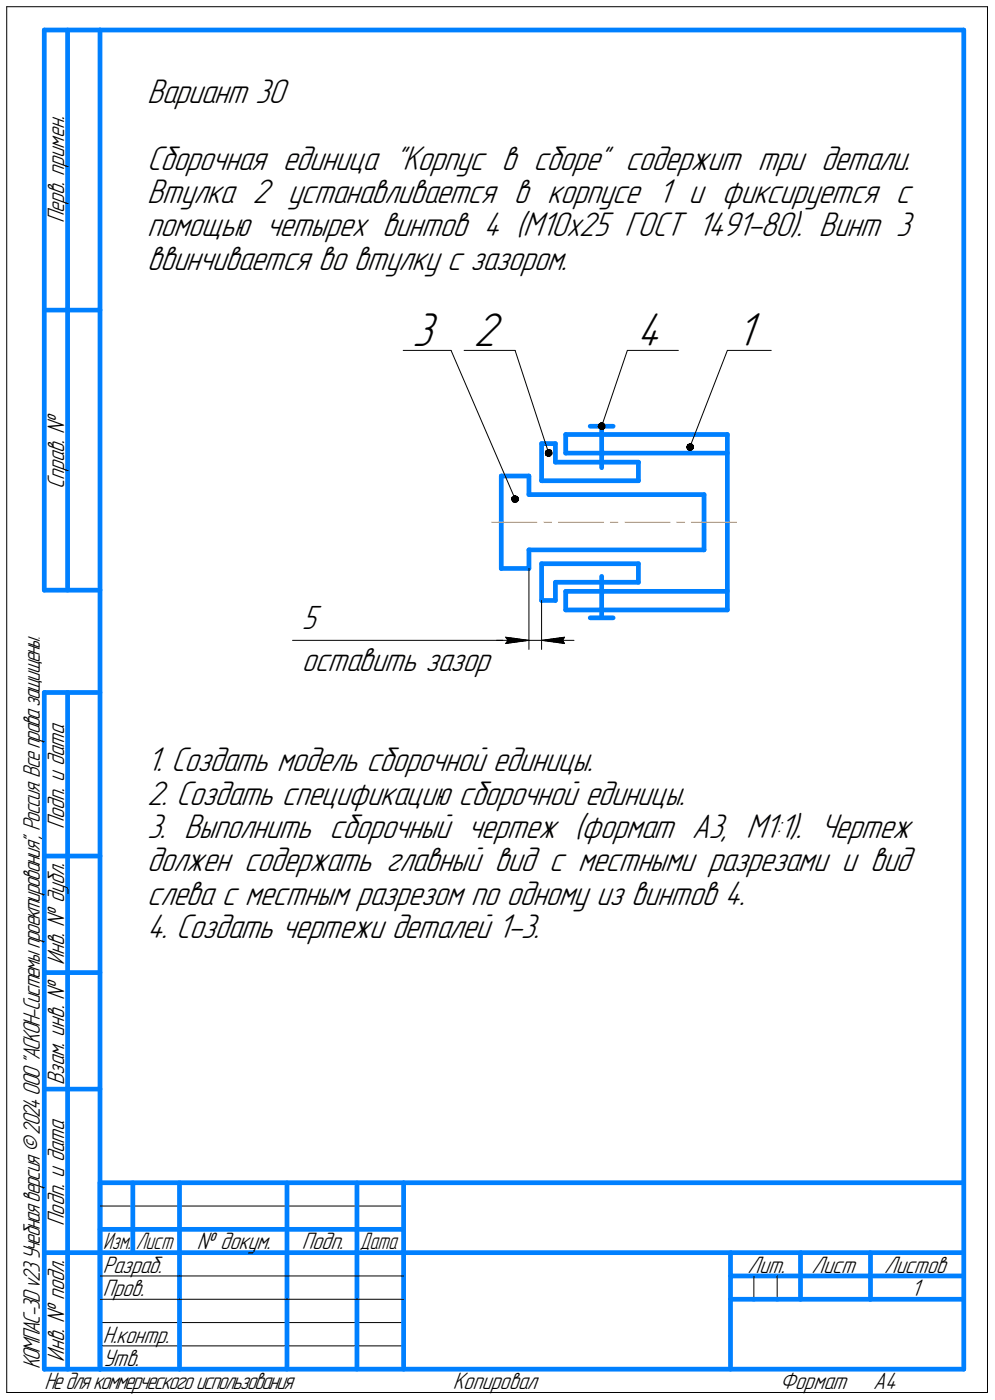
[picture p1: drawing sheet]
<svg xmlns="http://www.w3.org/2000/svg" width="213mm" height="300mm" viewBox="0 0 213 300" stroke-linecap="round" stroke-linejoin="round" font-family="sans-serif">
<g fill="none" stroke="#000" stroke-width=".21">
<path d="M1.4 1.4h210.1zM1.4 1.4v297zM211.5 1.4v297zM86.4 75.1h10.2zM96.6 75.1l13.7 31.8zM99.4 75.1h10.9zM110.3 75.1l7.2 22zM134.4 75.1l-5.5 16.3zM134.4 75.1h10.9zM155.8 75.1l-8.1 20.7zM155.8 75.1h9.4zM62.7 137.2h45.6z"/>
<path d="M106.3 137.2h7zM108.3 137.2h5zM108.3 136.6l5 .6zM108.3 136.6l.5 .6zM108.3 137.9l5-.7zM108.8 137.2l-.5 .7zM113.3 121.8v17.4zM113.3 137.2h2.7zM116 128.7v10.5zM116 137.2l4.9 .7zM116 137.2l4.9-.6zM116 137.2h6.9z"/>
<path d="M120.5 137.2l.4 .7zM120.9 136.6l-.4 .6zM21.4 258.5h65zM21.4 273.5h17zM21.4 278.5h17zM38.4 273.5h23.1zM38.4 278.5h23.1zM61.5 273.5h15zM61.5 278.5h15zM76.5 273.5h9.9zM76.5 278.5h9.9zM161.5 273.5v5z"/>
<path d="M166.5 273.5v5zM1.4 298.4h210.1zM21.4 283.5h65zM21.4 288.5h65z"/>
</g>
<g fill="none" stroke="#0080ff" stroke-width="1">
<path d="M9.5 6.4v120.1zM9.5 6.4h11.9zM14.5 6.4v120.1zM21.4 6.4h185zM21.4 6.4v287.1zM206.4 6.4v287.1zM9.5 66.5h11.9zM116 95.1v7.9zM116 95.1h3zM119 99.1h17.7zM119 95.1v4zM121.2 93.1h34.6z"/>
<path d="M121.2 93.1v4zM121.2 97.1h34.6zM126.4 91.4h4.9zM128.9 91.4v8.8zM136.7 99.1v3.9zM155.8 93.1v18.8zM107.4 111.9v9.9zM107.4 102v9.9zM107.4 102h5.9zM113.3 117.9v3.9zM113.3 117.9h37.5zM113.3 102v4z"/>
<path d="M113.3 106h37.5zM116 103h20.7zM150.8 111.9v6zM150.8 106v5.9zM155.8 111.9v18.8zM9.5 126.5h11.9zM107.4 121.8h5.9zM116 120.8v7.9zM116 120.8h20.7zM116 128.7h3zM119 124.8h17.7zM119 124.8v3.9z"/>
<path d="M121.2 130.7h34.6zM121.2 126.7v4zM121.2 126.7h34.6zM126.4 132.4h4.9zM128.9 123.5v8.9zM136.7 120.8v4zM9.5 148.4v145.1zM9.5 148.4h11.9zM14.5 148.4v145.1zM9.5 183.5h11.9zM9.5 208.4h11.9zM9.5 233.4h11.9z"/>
<path d="M21.4 253.5h185zM21.4 253.5v40zM28.4 253.5v15zM38.4 253.5v25zM61.5 253.5v25zM76.5 253.5v25zM86.4 253.5v40zM9.5 268.5h11.9zM21.4 263.5h7zM21.4 268.5h7zM28.4 263.5h10zM28.4 268.5h10z"/>
<path d="M38.4 278.5v15zM38.4 263.5h23.1zM38.4 268.5h23.1zM61.5 278.5v15zM61.5 263.5h15zM61.5 268.5h15zM76.5 278.5v15zM76.5 263.5h9.9zM76.5 268.5h9.9zM86.4 268.5h120zM156.5 268.5v25zM156.5 273.5h14.9z"/>
<path d="M156.5 278.5h5zM161.5 278.5h5zM166.5 278.5h4.9zM171.4 268.5v10zM171.4 273.5h35zM171.4 278.5h15zM186.4 268.5v10zM186.4 278.5h20zM9.5 293.5h11.9zM21.4 293.5h185z"/>
</g>
<path d="M105.3 111.9h9.7zM116.5 111.9h1.6zM119.6 111.9h9.7zM130.7 111.9h1.6zM133.9 111.9h9.6zM144.9 111.9h1.7zM148.1 111.9h9.6z" fill="none" stroke="#ff8000" stroke-width=".21"/>
<g fill="#fff" stroke="#fff" stroke-width=".21">
<path d="M157.7 66.4h5.5zM157.7 66.5h5.5zM157.7 66.5h5.5zM157.7 66.6h5.5zM157.7 66.7h5.5zM157.7 66.8h5.5zM157.7 66.9h5.5zM157.7 67h5.5zM157.7 67.1h5.5zM157.7 67.1h5.5zM157.7 67.2h5.5zM157.7 67.3h5.5zM157.7 67.4h5.5zM157.7 67.5h5.5zM157.7 67.6h5.5zM157.7 67.6h5.5zM157.7 67.7h5.5zM157.7 67.8h5.5zM157.7 67.9h5.5zM157.7 68h5.5zM157.7 68.1h5.5zM157.7 68.2h5.5zM157.7 68.2h5.5zM157.7 68.3h5.5zM157.7 68.4h5.5zM157.7 68.5h5.5zM157.7 68.6h5.5zM157.7 68.7h5.5zM157.7 68.7h5.5zM157.7 68.8h5.5zM157.7 68.9h5.5zM157.7 69h5.5zM157.7 69.1h5.5zM157.7 69.2h5.5zM157.7 69.3h5.5zM157.7 69.3h5.5zM157.7 69.4h5.5zM157.7 69.5h5.5zM157.7 69.6h5.5zM157.7 69.7h5.5zM157.7 69.8h5.5zM157.7 69.8h5.5zM157.7 69.9h5.5zM157.7 70h5.5zM157.7 70.1h5.5zM157.7 70.2h5.5zM157.7 70.3h5.5zM157.7 70.4h5.5zM157.7 70.4h5.5zM157.7 70.5h5.5zM157.7 70.6h5.5zM157.7 70.7h5.5zM157.7 70.8h5.5zM157.7 70.9h5.5zM157.7 71h5.5zM157.7 71h5.5zM157.7 71.1h5.5zM157.7 71.2h5.5zM157.7 71.3h5.5zM157.7 71.4h5.5zM157.7 71.5h5.5zM157.7 71.5h5.5zM157.7 71.6h5.5zM157.7 71.7h5.5zM157.7 71.8h5.5zM157.7 71.9h5.5zM157.7 72h5.5zM157.7 72.1h5.5zM157.7 72.1h5.5zM157.7 72.2h5.5zM157.7 72.3h5.5zM157.7 72.4h5.5zM157.7 72.5h5.5zM157.7 72.6h5.5zM157.7 72.6h5.5zM157.7 72.7h5.5zM157.7 72.8h5.5zM157.7 72.9h5.5zM157.7 73h5.5zM157.7 73.1h5.5zM157.7 73.2h5.5zM157.7 73.2h5.5zM157.7 73.3h5.5zM157.7 73.4h5.5zM157.7 73.5h5.5zM157.7 73.6h5.5zM157.7 73.7h5.5zM157.7 73.7h5.5zM157.7 73.8h5.5zM157.7 73.9h5.5zM157.7 74h5.5zM157.7 74.1h5.5zM157.7 74.2h5.5zM157.7 74.3h5.5zM157.7 74.3h5.5zM157.7 74.4h5.5zM157.7 74.5h5.5zM157.7 74.6h5.5zM157.7 74.7h5.5zM157.7 74.8h5.5zM157.7 74.8h5.5zM157.7 74.9h5.5zM157.7 75h5.5zM157.7 75.1h5.5zM157.7 75.2h5.5zM157.7 75.3h5.5zM157.7 75.4h5.5zM157.7 75.4h5.5zM157.7 75.5h5.5zM157.7 75.6h5.5zM157.7 75.7h5.5zM157.7 75.8h5.5zM157.7 75.9h5.5zM157.7 75.9h5.5zM157.7 76h5.5zM157.7 76.1h5.5zM157.7 76.2h5.5z"/>
<path d="M101.4 66.4h6.9zM101.4 66.5h6.9zM101.4 66.5h6.9zM101.4 66.6h6.9zM101.4 66.7h6.9zM101.4 66.8h6.9zM101.4 66.9h6.9zM101.4 67h6.9zM101.4 67.1h6.9zM101.4 67.1h6.9zM101.4 67.2h6.9zM101.4 67.3h6.9zM101.4 67.4h6.9zM101.4 67.5h6.9zM101.4 67.6h6.9zM101.4 67.6h6.9zM101.4 67.7h6.9zM101.4 67.8h6.9zM101.4 67.9h6.9zM101.4 68h6.9zM101.4 68.1h6.9zM101.4 68.2h6.9zM101.4 68.2h6.9zM101.4 68.3h6.9zM101.4 68.4h6.9zM101.4 68.5h6.9zM101.4 68.6h6.9zM101.4 68.7h6.9zM101.4 68.7h6.9zM101.4 68.8h6.9zM101.4 68.9h6.9zM101.4 69h6.9zM101.4 69.1h6.9zM101.4 69.2h6.9zM101.4 69.3h6.9zM101.4 69.3h6.9zM101.4 69.4h6.9zM101.4 69.5h6.9zM101.4 69.6h6.9zM101.4 69.7h6.9zM101.4 69.8h6.9zM101.4 69.8h6.9zM101.4 69.9h6.9zM101.4 70h6.9zM101.4 70.1h6.9zM101.4 70.2h6.9zM101.4 70.3h6.9zM101.4 70.4h6.9zM101.4 70.4h6.9zM101.4 70.5h6.9zM101.4 70.6h6.9zM101.4 70.7h6.9zM101.4 70.8h6.9zM101.4 70.9h6.9zM101.4 71h6.9zM101.4 71h6.9zM101.4 71.1h6.9zM101.4 71.2h6.9zM101.4 71.3h6.9zM101.4 71.4h6.9zM101.4 71.5h6.9zM101.4 71.5h6.9zM101.4 71.6h6.9zM101.4 71.7h6.9zM101.4 71.8h6.9zM101.4 71.9h6.9zM101.4 72h6.9zM101.4 72.1h6.9zM101.4 72.1h6.9zM101.4 72.2h6.9zM101.4 72.3h6.9zM101.4 72.4h6.9zM101.4 72.5h6.9zM101.4 72.6h6.9zM101.4 72.6h6.9zM101.4 72.7h6.9zM101.4 72.8h6.9zM101.4 72.9h6.9zM101.4 73h6.9zM101.4 73.1h6.9zM101.4 73.2h6.9zM101.4 73.2h6.9zM101.4 73.3h6.9zM101.4 73.4h6.9zM101.4 73.5h6.9zM101.4 73.6h6.9zM101.4 73.7h6.9zM101.4 73.7h6.9zM101.4 73.8h6.9zM101.4 73.9h6.9zM101.4 74h6.9zM101.4 74.1h6.9zM101.4 74.2h6.9zM101.4 74.3h6.9zM101.4 74.3h6.9zM101.4 74.4h6.9zM101.4 74.5h6.9zM101.4 74.6h6.9zM101.4 74.7h6.9zM101.4 74.8h6.9zM101.4 74.8h6.9zM101.4 74.9h6.9zM101.4 75h6.9zM101.4 75.1h6.9zM101.4 75.2h6.9zM101.4 75.3h6.9zM101.4 75.4h6.9zM101.4 75.4h6.9zM101.4 75.5h6.9zM101.4 75.6h6.9zM101.4 75.7h6.9zM101.4 75.8h6.9zM101.4 75.9h6.9zM101.4 75.9h6.9zM101.4 76h6.9zM101.4 76.1h6.9zM101.4 76.2h6.9z"/>
<path d="M88.3 66.4h6.4zM88.3 66.5h6.4zM88.3 66.5h6.4zM88.3 66.6h6.4zM88.3 66.7h6.4zM88.3 66.8h6.4zM88.3 66.9h6.4zM88.3 67h6.4zM88.3 67.1h6.4zM88.3 67.1h6.4zM88.3 67.2h6.4zM88.3 67.3h6.4zM88.3 67.4h6.4zM88.3 67.5h6.4zM88.3 67.6h6.4zM88.3 67.6h6.4zM88.3 67.7h6.4zM88.3 67.8h6.4zM88.3 67.9h6.4zM88.3 68h6.4zM88.3 68.1h6.4zM88.3 68.2h6.4zM88.3 68.2h6.4zM88.3 68.3h6.4zM88.3 68.4h6.4zM88.3 68.5h6.4zM88.3 68.6h6.4zM88.3 68.7h6.4zM88.3 68.7h6.4zM88.3 68.8h6.4zM88.3 68.9h6.4zM88.3 69h6.4zM88.3 69.1h6.4zM88.3 69.2h6.4zM88.3 69.3h6.4zM88.3 69.3h6.4zM88.3 69.4h6.4zM88.3 69.5h6.4zM88.3 69.6h6.4zM88.3 69.7h6.4zM88.3 69.8h6.4zM88.3 69.8h6.4zM88.3 69.9h6.4zM88.3 70h6.4zM88.3 70.1h6.4zM88.3 70.2h6.4zM88.3 70.3h6.4zM88.3 70.4h6.4zM88.3 70.4h6.4zM88.3 70.5h6.4zM88.3 70.6h6.4zM88.3 70.7h6.4zM88.3 70.8h6.4zM88.3 70.9h6.4zM88.3 71h6.4zM88.3 71h6.4zM88.3 71.1h6.4zM88.3 71.2h6.4zM88.3 71.3h6.4zM88.3 71.4h6.4zM88.3 71.5h6.4zM88.3 71.5h6.4zM88.3 71.6h6.4zM88.3 71.7h6.4zM88.3 71.8h6.4zM88.3 71.9h6.4zM88.3 72h6.4zM88.3 72.1h6.4zM88.3 72.1h6.4zM88.3 72.2h6.4zM88.3 72.3h6.4zM88.3 72.4h6.4zM88.3 72.5h6.4zM88.3 72.6h6.4zM88.3 72.6h6.4zM88.3 72.7h6.4zM88.3 72.8h6.4zM88.3 72.9h6.4zM88.3 73h6.4zM88.3 73.1h6.4zM88.3 73.2h6.4zM88.3 73.2h6.4zM88.3 73.3h6.4zM88.3 73.4h6.4zM88.3 73.5h6.4zM88.3 73.6h6.4zM88.3 73.7h6.4zM88.3 73.7h6.4zM88.3 73.8h6.4zM88.3 73.9h6.4zM88.3 74h6.4zM88.3 74.1h6.4zM88.3 74.2h6.4zM88.3 74.3h6.4zM88.3 74.3h6.4zM88.3 74.4h6.4zM88.3 74.5h6.4zM88.3 74.6h6.4zM88.3 74.7h6.4zM88.3 74.8h6.4zM88.3 74.8h6.4zM88.3 74.9h6.4zM88.3 75h6.4zM88.3 75.1h6.4zM88.3 75.2h6.4zM88.3 75.3h6.4zM88.3 75.4h6.4zM88.3 75.4h6.4zM88.3 75.5h6.4zM88.3 75.6h6.4zM88.3 75.7h6.4zM88.3 75.8h6.4zM88.3 75.9h6.4zM88.3 75.9h6.4zM88.3 76h6.4zM88.3 76.1h6.4zM88.3 76.2h6.4z"/>
<path d="M136.4 66.4h6.9zM136.4 66.5h6.9zM136.4 66.5h6.9zM136.4 66.6h6.9zM136.4 66.7h6.9zM136.4 66.8h6.9zM136.4 66.9h6.9zM136.4 67h6.9zM136.4 67.1h6.9zM136.4 67.1h6.9zM136.4 67.2h6.9zM136.4 67.3h6.9zM136.4 67.4h6.9zM136.4 67.5h6.9zM136.4 67.6h6.9zM136.4 67.6h6.9zM136.4 67.7h6.9zM136.4 67.8h6.9zM136.4 67.9h6.9zM136.4 68h6.9zM136.4 68.1h6.9zM136.4 68.2h6.9zM136.4 68.2h6.9zM136.4 68.3h6.9zM136.4 68.4h6.9zM136.4 68.5h6.9zM136.4 68.6h6.9zM136.4 68.7h6.9zM136.4 68.7h6.9zM136.4 68.8h6.9zM136.4 68.9h6.9zM136.4 69h6.9zM136.4 69.1h6.9zM136.4 69.2h6.9zM136.4 69.3h6.9zM136.4 69.3h6.9zM136.4 69.4h6.9zM136.4 69.5h6.9zM136.4 69.6h6.9zM136.4 69.7h6.9zM136.4 69.8h6.9zM136.4 69.8h6.9zM136.4 69.9h6.9zM136.4 70h6.9zM136.4 70.1h6.9zM136.4 70.2h6.9zM136.4 70.3h6.9zM136.4 70.4h6.9zM136.4 70.4h6.9zM136.4 70.5h6.9zM136.4 70.6h6.9zM136.4 70.7h6.9zM136.4 70.8h6.9zM136.4 70.9h6.9zM136.4 71h6.9zM136.4 71h6.9zM136.4 71.1h6.9zM136.4 71.2h6.9zM136.4 71.3h6.9zM136.4 71.4h6.9zM136.4 71.5h6.9zM136.4 71.5h6.9zM136.4 71.6h6.9zM136.4 71.7h6.9zM136.4 71.8h6.9zM136.4 71.9h6.9zM136.4 72h6.9zM136.4 72.1h6.9zM136.4 72.1h6.9zM136.4 72.2h6.9zM136.4 72.3h6.9zM136.4 72.4h6.9zM136.4 72.5h6.9zM136.4 72.6h6.9zM136.4 72.6h6.9zM136.4 72.7h6.9zM136.4 72.8h6.9zM136.4 72.9h6.9zM136.4 73h6.9zM136.4 73.1h6.9zM136.4 73.2h6.9zM136.4 73.2h6.9zM136.4 73.3h6.9zM136.4 73.4h6.9zM136.4 73.5h6.9zM136.4 73.6h6.9zM136.4 73.7h6.9zM136.4 73.7h6.9zM136.4 73.8h6.9zM136.4 73.9h6.9zM136.4 74h6.9zM136.4 74.1h6.9zM136.4 74.2h6.9zM136.4 74.3h6.9zM136.4 74.3h6.9zM136.4 74.4h6.9zM136.4 74.5h6.9zM136.4 74.6h6.9zM136.4 74.7h6.9zM136.4 74.8h6.9zM136.4 74.8h6.9zM136.4 74.9h6.9zM136.4 75h6.9zM136.4 75.1h6.9zM136.4 75.2h6.9zM136.4 75.3h6.9zM136.4 75.4h6.9zM136.4 75.4h6.9zM136.4 75.5h6.9zM136.4 75.6h6.9zM136.4 75.7h6.9zM136.4 75.8h6.9zM136.4 75.9h6.9zM136.4 75.9h6.9zM136.4 76h6.9zM136.4 76.1h6.9zM136.4 76.2h6.9z"/>
<path d="M64.7 129.2h4.5zM64.7 129.3h4.5zM64.7 129.4h4.5zM64.7 129.5h4.5zM64.7 129.5h4.5zM64.7 129.6h4.5zM64.7 129.7h4.5zM64.7 129.8h4.5zM64.7 129.9h4.5zM64.7 130h4.5zM64.7 130h4.5zM64.7 130.1h4.5zM64.7 130.2h4.5zM64.7 130.3h4.5zM64.7 130.4h4.5zM64.7 130.5h4.5zM64.7 130.6h4.5zM64.7 130.6h4.5zM64.7 130.7h4.5zM64.7 130.8h4.5zM64.7 130.9h4.5zM64.7 131h4.5zM64.7 131.1h4.5zM64.7 131.1h4.5zM64.7 131.2h4.5zM64.7 131.3h4.5zM64.7 131.4h4.5zM64.7 131.5h4.5zM64.7 131.6h4.5zM64.7 131.7h4.5zM64.7 131.7h4.5zM64.7 131.8h4.5zM64.7 131.9h4.5zM64.7 132h4.5zM64.7 132.1h4.5zM64.7 132.2h4.5zM64.7 132.2h4.5zM64.7 132.3h4.5zM64.7 132.4h4.5zM64.7 132.5h4.5zM64.7 132.6h4.5zM64.7 132.7h4.5zM64.7 132.8h4.5zM64.7 132.8h4.5zM64.7 132.9h4.5zM64.7 133h4.5zM64.7 133.1h4.5zM64.7 133.2h4.5zM64.7 133.3h4.5zM64.7 133.3h4.5zM64.7 133.4h4.5zM64.7 133.5h4.5zM64.7 133.6h4.5zM64.7 133.7h4.5zM64.7 133.8h4.5zM64.7 133.9h4.5zM64.7 133.9h4.5zM64.7 134h4.5zM64.7 134.1h4.5zM64.7 134.2h4.5zM64.7 134.3h4.5zM64.7 134.4h4.5zM64.7 134.5h4.5zM64.7 134.5h4.5zM64.7 134.6h4.5zM64.7 134.7h4.5zM64.7 134.8h4.5zM64.7 134.9h4.5zM64.7 135h4.5zM64.7 135h4.5zM64.7 135.1h4.5zM64.7 135.2h4.5zM64.7 135.3h4.5zM64.7 135.4h4.5zM64.7 135.5h4.5zM64.7 135.6h4.5zM64.7 135.6h4.5zM64.7 135.7h4.5zM64.7 135.8h4.5zM64.7 135.9h4.5zM64.7 136h4.5zM64.7 136.1h4.5zM64.7 136.1h4.5z"/>
<path d="M64.7 138.3h41.6zM64.7 138.3h41.6zM64.7 138.4h41.6zM64.7 138.5h41.6zM64.7 138.6h41.6zM64.7 138.7h41.6zM64.7 138.8h41.6zM64.7 138.9h41.6zM64.7 138.9h41.6zM64.7 139h41.6zM64.7 139.1h41.6zM64.7 139.2h41.6zM64.7 139.3h41.6zM64.7 139.4h41.6zM64.7 139.4h41.6zM64.7 139.5h41.6zM64.7 139.6h41.6zM64.7 139.7h41.6zM64.7 139.8h41.6zM64.7 139.9h41.6zM64.7 140h41.6zM64.7 140h41.6zM64.7 140.1h41.6zM64.7 140.2h41.6zM64.7 140.3h41.6zM64.7 140.4h41.6zM64.7 140.5h41.6zM64.7 140.5h41.6zM64.7 140.6h41.6zM64.7 140.7h41.6zM64.7 140.8h41.6zM64.7 140.9h41.6zM64.7 141h41.6zM64.7 141.1h41.6zM64.7 141.1h41.6zM64.7 141.2h41.6zM64.7 141.3h41.6zM64.7 141.4h41.6zM64.7 141.5h41.6zM64.7 141.6h41.6zM64.7 141.6h41.6zM64.7 141.7h41.6zM64.7 141.8h41.6zM64.7 141.9h41.6zM64.7 142h41.6zM64.7 142.1h41.6zM64.7 142.2h41.6zM64.7 142.2h41.6zM64.7 142.3h41.6zM64.7 142.4h41.6zM64.7 142.5h41.6zM64.7 142.6h41.6zM64.7 142.7h41.6zM64.7 142.7h41.6zM64.7 142.8h41.6zM64.7 142.9h41.6zM64.7 143h41.6zM64.7 143.1h41.6zM64.7 143.2h41.6zM64.7 143.3h41.6zM64.7 143.3h41.6zM64.7 143.4h41.6zM64.7 143.5h41.6zM64.7 143.6h41.6zM64.7 143.7h41.6zM64.7 143.8h41.6zM64.7 143.8h41.6zM64.7 143.9h41.6zM64.7 144h41.6zM64.7 144.1h41.6zM64.7 144.2h41.6zM64.7 144.3h41.6zM64.7 144.4h41.6zM64.7 144.4h41.6zM64.7 144.5h41.6zM64.7 144.6h41.6zM64.7 144.7h41.6zM64.7 144.8h41.6zM64.7 144.9h41.6zM64.7 144.9h41.6zM64.7 145h41.6zM64.7 145.1h41.6zM64.7 145.2h41.6z"/>
<path d="M107.9 136.1h.7zM107.9 136.2h1.5zM107.9 136.3h2.2zM107.9 136.4h2.9zM107.9 136.5h3.6zM107.9 136.6h3.9zM107.9 136.7h4zM107.9 136.7h4.2zM107.9 136.8h4.5zM107.9 136.9h4.6zM107.9 137h4.8zM107.9 137.1h5zM107.9 137.2h5.2zM107.9 137.2h5.4zM107.9 137.3h5.2zM107.9 137.4h5zM107.9 137.5h4.8zM107.9 137.6h4.6zM107.9 137.7h4.5zM107.9 137.8h4.2zM107.9 137.8h4zM107.9 137.9h3.9zM107.9 138h3.6zM107.9 138.1h2.9zM107.9 138.2h2.2zM107.9 138.3h1.5zM107.9 138.3h.7z"/>
<path d="M120.7 136.1h.7zM120 136.2h1.4zM119.3 136.3h2.1zM118.5 136.4h2.9zM117.8 136.5h3.6zM117.6 136.6h3.8zM117.4 136.7h4zM117.2 136.7h4.2zM117 136.8h4.4zM116.8 136.9h4.6zM116.6 137h4.8zM116.4 137.1h5zM116.2 137.2h5.2zM116 137.2h5.4zM116.2 137.3h5.2zM116.4 137.4h5zM116.6 137.5h4.8zM116.8 137.6h4.6zM117 137.7h4.4zM117.2 137.8h4.2zM117.4 137.8h4zM117.6 137.9h3.8zM117.8 138h3.6zM118.5 138.1h2.9zM119.3 138.2h2.1zM120 138.3h1.4zM120.7 138.3h.7z"/>
</g>
<g fill="#000" stroke="#000" stroke-width=".21">
<path d="M117.3 96.4h.5zM117.2 96.4h.8zM117 96.5h1.1zM116.8 96.6h1.3zM116.8 96.7h1.4zM116.8 96.8h1.4zM116.8 96.9h1.5zM116.8 96.9h1.5zM116.8 97h1.5zM116.7 97.1h1.6zM116.8 97.2h1.5zM116.8 97.3h1.5zM116.8 97.4h1.5zM116.8 97.5h1.4zM116.8 97.5h1.3zM116.8 97.6h1.2zM117 97.7h.9zM117.2 97.8h.7z"/>
<path d="M128.6 90.6h.5zM128.5 90.7h.8zM128.4 90.8h1zM128.4 90.8h1.1zM128.2 90.9h1.3zM128.2 91h1.3zM128.2 91.1h1.4zM128.1 91.2h1.5zM128.1 91.3h1.5zM128.1 91.4h1.5zM128 91.4h1.6zM128.1 91.5h1.5zM128.2 91.6h1.4zM128.2 91.7h1.3zM128.3 91.8h1.2zM128.3 91.9h1.2zM128.4 91.9h1zM128.6 92h.7z"/>
<path d="M147.6 95.1h.5zM147.5 95.2h.8zM147.3 95.2h1zM147.2 95.3h1.2zM147.2 95.4h1.3zM147.2 95.5h1.3zM147.1 95.6h1.5zM147.1 95.7h1.5zM147.1 95.8h1.5zM147 95.8h1.6zM147.1 95.9h1.5zM147.1 96h1.5zM147.1 96.1h1.5zM147.2 96.2h1.3zM147.2 96.3h1.2zM147.2 96.4h1.1zM147.3 96.4h1zM147.5 96.5h.6z"/>
<path d="M110 106.3h.5zM109.9 106.3h.8zM109.8 106.4h1zM109.7 106.5h1.2zM109.6 106.6h1.4zM109.6 106.7h1.5zM109.6 106.8h1.5zM109.6 106.8h1.5zM109.6 106.9h1.5zM109.6 107h1.5zM109.5 107.1h1.6zM109.6 107.2h1.5zM109.6 107.3h1.5zM109.6 107.4h1.4zM109.7 107.4h1.2zM109.7 107.5h1.1zM109.9 107.6h.8zM110.1 107.7h.4z"/>
<path d="M108.4 136.7h.6zM108.5 136.7h1.1zM108.5 136.8h1.7zM108.5 136.9h2.3zM108.6 137h2.8zM108.7 137.1h3.4zM108.8 137.2h3.9z"/>
<path d="M108.8 137.2h4.5zM108.8 137.3h3.9zM108.7 137.4h3.4zM108.6 137.5h2.8zM108.5 137.6h2.3zM108.5 137.7h1.7zM108.5 137.8h1.1zM108.4 137.8h.6z"/>
<path d="M116 137.2h4.5zM116.7 137.3h3.9zM117.3 137.4h3.3zM117.9 137.5h2.7zM118.4 137.6h2.3zM119.1 137.7h1.7zM119.7 137.8h1.1zM120.3 137.8h.6z"/>
<path d="M120.3 136.7h.6zM119.7 136.7h1.1zM119.1 136.8h1.7zM118.4 136.9h2.3zM117.9 137h2.7zM117.3 137.1h3.3zM116.7 137.2h3.9z"/>
</g>
<g font-size="10.8">
<text x="88.3" y="74.1">3</text>
<text x="101.4" y="74.1">2</text>
<text x="136.4" y="74.1">4</text>
<text x="157.7" y="74.1">1</text>
</g>
<g font-size="7.8">
<text x="31.5" y="22.1">Вариант 30</text>
<text x="31.5" y="36.4">Сборочная единица &quot;Корпус в сборе&quot; содержит три детали.</text>
<text x="31.5" y="43.5">Втулка 2 устанавливается в корпусе 1 и фиксируется с</text>
<text x="31.5" y="50.6">помощью четырех винтов 4 (М10х25 ГОСТ 1491-80). Винт 3</text>
<text x="31.5" y="57.8">ввинчивается во втулку с зазором.</text>
<text x="31.5" y="165.3">1. Создать модель сборочной единицы.</text>
<text x="31.5" y="172.5">2. Создать спецификацию сборочной единицы.</text>
<text x="31.5" y="179.6">3. Выполнить сборочный чертеж (формат А3, М1:1). Чертеж</text>
<text x="31.5" y="186.7">должен содержать главный вид с местными разрезами и вид</text>
<text x="31.5" y="193.9">слева с местным разрезом по одному из винтов 4.</text>
<text x="31.5" y="201">4. Создать чертежи деталей 1-3.</text>
</g>
<g font-size="7.7">
<text x="64.6" y="134.7">5</text>
<text x="64.6" y="143.8">оставить зазор</text>
</g>
<g font-size="5.4">
<text x="13.8" y="47.9" transform="rotate(-90 13.8 47.9)">Перв. примен.</text>
<text x="13.8" y="104.8" transform="rotate(-90 13.8 104.8)">Справ. №</text>
<text x="13.8" y="177.7" transform="rotate(-90 13.8 177.7)">Подп. и дата</text>
<text x="13.8" y="206.8" transform="rotate(-90 13.8 206.8)">Инв. № дубл.</text>
<text x="13.8" y="232.6" transform="rotate(-90 13.8 232.6)">Взам. инв. №</text>
<text x="13.8" y="262.7" transform="rotate(-90 13.8 262.7)">Подп. и дата</text>
<text x="42.2" y="267.8">№ докум.</text>
<text x="64.6" y="267.8">Подп.</text>
<text x="22" y="272.8">Разраб.</text>
<text x="160.1" y="272.8">Лит.</text>
<text x="173.8" y="272.8">Лист</text>
<text x="189.3" y="272.8">Листов</text>
<text x="22" y="277.8">Пров.</text>
<text x="195.1" y="277.8">1</text>
<text x="22" y="287.8">Н.контр.</text>
<text x="8.5" y="293.5" transform="rotate(-90 8.5 293.5)">КОМПАС-3Dv23Учебнаяверсия©2024ООО&quot;АСКОН-Системыпроектирования&quot;, Россия. Всеправазащищены.</text>
<text x="13.8" y="291.8" transform="rotate(-90 13.8 291.8)">Инв. № подл.</text>
<text x="22" y="292.8">Утв.</text>
<text x="9.5" y="297.7">Недлякоммерческогоиспользования</text>
<text x="97" y="297.8">Копировал</text>
<text x="167" y="297.8">Формат</text>
<text x="187" y="297.8">A4</text>
</g>
<g font-size="5.3">
<text x="22.1" y="267.8">Изм.</text>
<text x="29.1" y="267.8">Лист</text>
<text x="77.1" y="267.8">Дата</text>
</g>
</svg>
